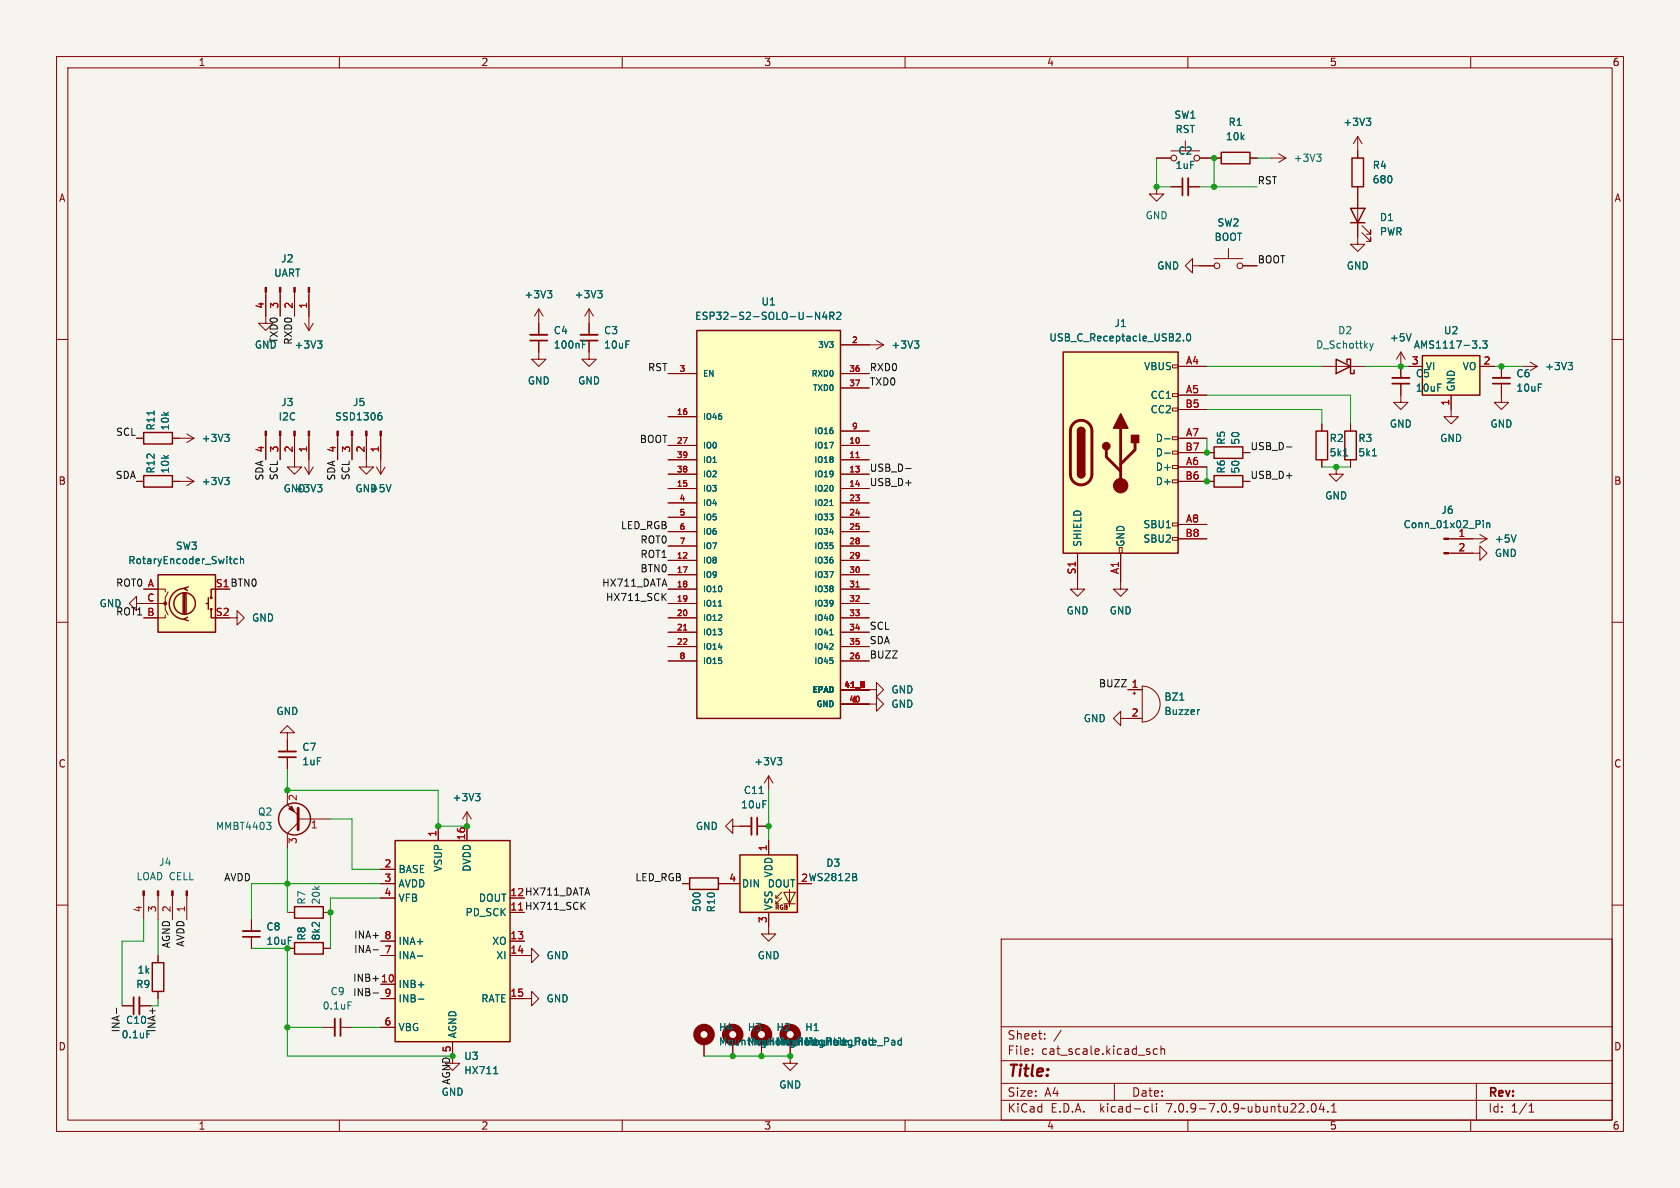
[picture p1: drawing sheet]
<svg xmlns="http://www.w3.org/2000/svg" width="297mm" height="210mm" viewBox="0 0 297 210" stroke-linecap="round" stroke-linejoin="round" font-family="sans-serif">
<path d="M0 0h297v210h-297z" fill="#f5f4ef" stroke="#f5f4ef" stroke-width=".18"/>
<g fill="none" stroke="#840000" stroke-width=".18">
<path d="M10 10h277v190h-277zM12 12h273v186h-273zM60 10v2M110 10v2M160 10v2M210 10v2M260 10v2M204.5 33v1.3h1.2l-1.2 1.3-1.3-1.3h1.3M204.5 27.9h2.5M207 33h2M207 26.7h5.1M209.5 24.9v1.8"/>
<path d="M210.1 33h2M212.1 27.9h3.8M221 27.9h1.2M224.8 27.9h2.5M226.1 27.2l1.2 .7M227.3 27.9l-1.2 .8M240 33v10.2h1.3l-1.3 1.3-1.2-1.3h1.2M240 24.1v3.8M240 24.1l-.7 1.3M240 24.1l.8 1.3M240.8 39.9l1.5 1.5v-.8v.8h-.7M10 60h2"/>
<path d="M47 51.7v5.5h1.3l-1.3 1.2-1.3-1.2h1.3M49.5 51.7v4.2M52.1 51.7v4.2M53.8 57.2l.8 1.2M54.6 51.7v6.7M55.4 57.2l-.8 1.2M95.2 54.6l-.7 1.3M95.2 54.6v4.6M95.2 54.6l.8 1.3M104.1 54.6v4.6M104.1 54.6l-.7 1.3M104.1 54.6l.8 1.3"/>
<path d="M210.8 47v-1.3l-1.3 1.3 1.3 1.3v-1.3h3.8M214.6 45.7h5.1M217.2 43.9v1.8M219.7 47h2.5M240.8 41.1l1.5 1.6v-.8v.8h-.7M285 60h2M24.1 77.5h1.3M30.5 77.5h3.8M33 76.7l1.3 .8M34.3 77.5l-1.3 .7M47 77.1v4.2M49.5 77.1v4.2"/>
<path d="M52.1 77.1v5.5h1.2l-1.2 1.2-1.3-1.2h1.3M54.6 77.1v6.7M59.7 77.1v4.2M62.2 77.1v4.2M64.8 77.1v5.5h1.2l-1.2 1.2-1.3-1.2h1.3M67.3 77.1v6.7M95.2 60.2v3.3h1.3l-1.3 1.3-1.2-1.3h1.2M104.1 60.2v3.3h1.3l-1.3 1.3-1.2-1.3h1.2M118.1 78.7h5.1M118.1 73.7h5.1M118.1 66h5.1M148.6 78.7h5.1"/>
<path d="M148.6 61h7.6M148.6 66h5.1M148.6 68.6h5.1M148.6 76.2h5.1M154.9 60.2l1.3 .8M156.2 61l-1.3 .7M207.3 79.8h1v.5h-1zM207.3 77.2h1v.5h-1zM207.3 72.1h1v.5h-1zM207.3 69.6h1v.5h-1zM207.3 64.5h1v.5h-1zM208.3 64.8h5.1"/>
<path d="M208.3 77.5h5.1M208.3 69.9h5.1M208.3 72.4h5.1M233.7 74.9v1.3M233.7 64.8h7.6M238.8 74.9v1.3M247.6 67.8v3.3h1.3l-1.3 1.3-1.2-1.3h1.2M247.6 62.2v4.6M247.6 62.2l-.7 1.3M247.6 62.2l.8 1.3M248.9 64.8h2.6M256.5 69.9v3.8h1.3l-1.3 1.2-1.2-1.2h1.2"/>
<path d="M261.6 64.8h2.6M265.4 67.8v3.3h1.3l-1.3 1.3-1.2-1.3h1.2M265.4 64.8v2M269.2 64.8h2.6M270.5 64l1.3 .8M271.8 64.8l-1.3 .7M24.1 85.1h1.3M30.5 85.1h3.8M33 84.3l1.3 .8M34.3 85.1l-1.3 .8M53.8 82.6l.8 1.2M55.4 82.6l-.8 1.2"/>
<path d="M66.5 82.6l.8 1.2M68.1 82.6l-.8 1.2M118.1 81.3h5.1M118.1 99.1h5.1M118.1 83.8h5.1M118.1 86.4h5.1M118.1 88.9h5.1M118.1 91.4h5.1M118.1 94h5.1M118.1 96.5h5.1M148.6 81.3h5.1M148.6 99.1h5.1"/>
<path d="M148.6 83.8h5.1M148.6 86.4h5.1M148.6 88.9h5.1M148.6 91.4h5.1M148.6 94h5.1M148.6 96.5h5.1M190.5 97.8v6.3h1.3l-1.3 1.3-1.3-1.3h1.3M197.9 96.8h.5v1h-.5zM198.1 97.8v6.3h1.3l-1.3 1.3-1.3-1.3h1.3M207.3 95h1v.5h-1zM207.3 92.5h1v.5h-1zM207.3 84.8h1v.5h-1z"/>
<path d="M207.3 82.3h1v.5h-1zM208.3 95.3h5.1M208.3 80h6.3M208.3 85.1h6.3M208.3 82.6h5.1M208.3 92.7h5.1M219.7 80h1.3M219.7 85.1h1.3M233.7 81.3v1.3M236.2 82.6v1.2h1.3l-1.3 1.3-1.3-1.3h1.3M238.8 81.3v1.3M256.1 97.8h5.5v-1.3l1.3 1.3-1.3 1.3v-1.3"/>
<path d="M256.1 95.3h6.8M261.6 94.5l1.3 .8M262.9 95.3l-1.3 .7M10 110h2M24.1 106.7v-1.3l-1.2 1.3 1.2 1.3v-1.3h5.1v1l.5 1M25.4 104.1h3.8v.5M29.2 108.7v.5h-3.8M29.7 104.6l-.5 1.1v1h-.5M40.6 109.2h1.3v-1.2l1.3 1.2-1.3 1.3v-1.3M118.1 104.1h5.1M118.1 109.2h5.1M118.1 106.7h5.1"/>
<path d="M118.1 101.6h5.1M118.1 111.8h5.1M118.1 114.3h5.1M118.1 116.8h5.1M148.6 104.1h5.1M148.6 109.2h5.1M148.6 106.7h5.1M148.6 101.6h5.1M148.6 111.8h5.1M148.6 114.3h5.1M148.6 116.8h5.1M285 110h2"/>
<path d="M50.8 129.5h1.3l-1.3-1.2-1.3 1.2h1.3v3.3M50.8 139.7v2.5l1.9 1.9M50.8 133.9v2M135.9 137.2v2.5M135.9 137.2l-.8 1.2M135.9 137.2l.8 1.2M148.6 121.9h6.3v-1.2l1.3 1.2-1.3 1.3v-1.3M148.6 124.5h6.3v-1.3l1.3 1.3-1.3 1.2v-1.2M198.1 127v-1.3l-1.3 1.3 1.3 1.3v-1.3h3.8M199.4 121.9h2.5M200.3 122.6h.5M200.5 122.3v.5"/>
<path d="M201.9 121.3a3.2 3.2 0 0 1 3.2 3.2 3.2 3.2 0 0 1-3.2 3.1zM10 160h2M25.4 158.3v4.3M27.9 158.3v4.3M30.5 158.3v4.3M33 158.3v4.3M52.7 145.4l-1.9 1.9v2.6M52.7 144.8h5.7M67.3 156.2h2.5M67.3 158.8h2.5M67.3 153.7h2.5M77.5 146.1v2.5"/>
<path d="M82.5 143.5l-.7 1.3M82.5 143.5v5.1M82.5 143.5l.8 1.3M120.6 156.2h1.3M127 156.2h3.8M129.5 146.1v-1.3l-1.2 1.3 1.2 1.2v-1.2h3.3M133.9 146.1h2M135.9 148.6v2.5M137.2 159.8h.5M137.2 158.8h.5M138.2 158.8l-1 1v-.5M138.2 157.7l-1 1.1v-.6"/>
<path d="M138.6 157.7h2l-1 2.1zM138.6 159.8h2M139.6 157.2v3.1M285 160h2M21.6 177.8h2M24.6 177.8h2.1M27.9 168.9v1.3M27.9 175.3v1.2M44.4 162.6v2M44.4 165.6v2M50.8 167.6h1.3M50.8 161.3h1.3"/>
<path d="M57.1 167.6h1.3M57.1 161.3h1.3M67.3 174h2.5M67.3 166.4h2.5M67.3 168.9h2.5M67.3 176.5h2.5M90.2 176.5h3.8v-1.2l1.2 1.2-1.2 1.3v-1.3M90.2 168.9h3.8v-1.3l1.2 1.3-1.2 1.3v-1.3M90.2 166.4h2.5M135.9 161.3v3.8h1.3l-1.3 1.3-1.3-1.3h1.3M177 166h108v32h-108zM57.1 181.6h2.1"/>
<path d="M60 198v2M60.2 181.6h2M67.3 181.6h2.5M80 184.2v3.8h1.3l-1.3 1.2-1.3-1.2h1.3M110 198v2M124.5 184.2v2.5M129.5 184.2v2.5M134.6 184.2v2.5M139.7 184.2v3.8h1.3l-1.3 1.2-1.3-1.2h1.3M160 198v2M177 194.5h108M177 191.5h108"/>
<path d="M177 187.5h108M177 181.5h108M182.5 186.3v.1M182.5 185.5v.1M184.7 183.6v.1M184.7 182.8v.1M187.6 182.1l-1.3 2M197 191.5v3M202.6 195.6l.4 .1M203 196.5l-.4 .1M203.7 195.1v1.3l.2 .2M204.5 195.1v.1"/>
<path d="M204.5 195.6v1M204.6 185.5l-.4-.1-.3 .3v.4l.1 .2h.6M205.2 185.5l.3-.1 .3 .1 .1 .9M205.2 184.9v1.5M210 198v2M232 195.2l.2-.1a.81 .81 0 0 1 .6 .6 .81 .81 0 0 1-.3 .8l-.2 .1a.81 .81 0 0 1-.6-.6 .81 .81 0 0 1 .3-.8zM233.6 195l-.4 1.1h1M234 195.6v1M234.7 196.5v.1M235.4 196.6h.8M235.4 195.5l.4-.4v1.5M260 198v2"/>
<path d="M261 191.5v6.5M270.3 196.6h.9M270.3 195.5l.4-.4v1.5"/>
<circle cx="207.5" cy="27.9" r=".51"/>
<circle cx="211.6" cy="27.9" r=".51"/>
<circle cx="215.1" cy="47" r=".51"/>
<circle cx="219.2" cy="47" r=".51"/>
</g>
<g fill="none" stroke="#840000" stroke-width=".25">
<path d="M215.9 26.9h5.1v2.1h-5.1zM238.8 36.8h2.5l-1.3 2.6zM238.8 39.4h2.5M239 27.9h2v5.1h-2zM123.2 58.4h25.4v68.6h-25.4zM25.4 76.5h5.1v2h-5.1zM188 62.2h20.3v35.6h-20.3zM190.5 76.2a.64 .64 0 0 1 .6-.6 .64 .64 0 0 1 .7 .6M214.6 79h5.1v2h-5.1zM232.7 76.2h2v5.1h-2zM236.2 63.5l2.6 1.3-2.6 1.2zM237.7 76.2h2.1v5.1h-2.1z"/>
<path d="M238.1 64.1v-.6h.7v2.5h.6v-.6M251.5 62.9h10.1v7h-10.1zM25.4 84.1h5.1v2h-5.1zM190.5 83.8a.64 .64 0 0 0 .6 .7 .64 .64 0 0 0 .7-.7M214.6 84.1h5.1v2h-5.1zM27.9 101.6h10.2v10.2h-10.2zM32.4 104.9v3.6M32.6 104a2.73 2.73 0 0 0-2.7 2.7 2.73 2.73 0 0 0 2.7 2.8M32.6 104.9v3.6M32.9 104.9v3.6M33.1 109.1l-.6 .4 .8 .2M33.3 103.8l-.8 .2 .6 .4"/>
<path d="M36.4 106.7h.4M36.8 105.7v2M37.3 107.7v1.5h.8M38.1 104.1h-.8v1.6M69.8 148.6h20.4v35.6h-20.4zM121.9 155.2h5.1v2h-5.1zM130.8 151.1h10.2v10.2h-10.2zM26.9 170.2h2.1v5.1h-2.1zM52.1 166.6h5v2.1h-5zM52.1 160.3h5v2h-5z"/>
<circle cx="32.6" cy="106.7" r="1.9"/>
<circle cx="37.3" cy="107.7" r=".13"/>
<circle cx="37.3" cy="105.7" r=".13"/>
<circle cx="52.1" cy="144.8" r="2.82"/>
</g>
<g fill="none" stroke="#006464" stroke-width=".18">
<path d="M232.8 27.2h.7l-.4 .5M233.3 27.7l.2 .3v.3l-.2 .2M241.5 20.9h.8l-.4 .5M242.1 21.4l.2 .2v.3l-.2 .3M96.8 51.4h.7l-.4 .5M97.3 51.9l.2 .2v.3l-.2 .2M105.7 51.4h.7l-.4 .5M106.2 51.9l.2 .2v.3l-.2 .2M144.9 55.2v1.3l-.7-1.3v1.3M145.7 55.1l-.3 .9h.8M146 55.6v.9M146.7 55.9l.6-.1 .1-.2v-.3l-.7-.1v1.3"/>
<path d="M147 55.9l.4 .6M147.9 55.3l.5-.1 .3 .4-.8 .9h.8M209.9 59.1l.2-.1a.68 .68 0 0 1 .4 .6 .68 .68 0 0 1-.4 .7l-.2-.2-.1-.3zM249.5 59l-.5 1.3M27.2 72.6v.8M39.7 76.8h.8l-.4 .5M40.3 77.3l.2 .2v.3l-.2 .2M56.1 60.3h.8l-.4 .5M56.7 60.8l.2 .2v.3l-.2 .2M67 73.5h.4l.1 .2v.4l-.5 .1M67.2 73h.2M103 60.3h.6"/>
<path d="M103 60.9h.4M161.6 60.3h.8l-.4 .5M162.2 60.8l.2 .2v.3l-.2 .2M205.9 77.6h1M209.2 60.1v.2M242.2 60.7l.3 .8M242.5 61.5l-.3 .5M242.8 60.7l-.3 .8M261.6 61.4v.1M262.1 60.3h.8l-.4 .5 .3 .1v.5l-.2 .1-.5-.1M277.2 64.1h.8l-.4 .5M277.8 64.6l.2 .2v.3l-.2 .2"/>
<path d="M39.7 84.4h.8l-.4 .5M40.3 84.9l.2 .2v.3l-.2 .3M42 98.9l-.4-.1-.2 .2 .1 .6h.5M42.5 98.9l.2-.1 .3 .1 .1 .7M42.5 98.4v1.2M56.1 85.7h.8l-.4 .5M56.7 86.2l.2 .2v.3l-.2 .2M69.1 85.7l-.4 1.2M146.7 89.4h.6M205.9 80.1h1M237.5 80.6h.8M242.6 80.6h.7"/>
<path d="M262.2 92v.1M262.2 92.4v.9M262.8 92.4v.9M262.8 92.6l.2-.2 .3 .1 .1 .8M268 94.6l-.4 1.2M127 107.1h.6M146.7 112.2h.6M137.4 133.9h.8l-.4 .5M137.9 134.4l.3 .3v.3l-.3 .2M208.6 123.8h.7M212.1 125.5h-.3M47.1 145.4h.8l-.4 .4"/>
<path d="M47.7 145.8l.2 .3v.3l-.2 .2M84.1 140.3h.7l-.4 .5M84.6 140.8l.2 .2v.3l-.2 .2M134.2 140.3h.7M151.3 155.1l.2 .2-.2 .3M151.3 154.5v.4M61.5 177.1h.6M73.8 169h1M74 174.1h.9M74 176.6h.9M87.3 189.8h.7M157.8 183.9h.3l.1 .8"/>
<path d="M158.2 184.7h-.4M158.2 184.2h-.4M159.3 183.9h-.3l-.3 .2 .2 .6h.4M159.3 183.5v1.2"/>
</g>
<g fill="#840000" stroke="#840000" stroke-width=".18">
<path d="M255.3 97.7h.8v.2h-.8z"/>
<path d="M255.3 95.1h.8v.3h-.8z"/>
<path d="M51.1 143l.5-.5 .5 1z"/>
<path d="M25.3 157.5h.2v.8h-.2z"/>
<path d="M27.8 157.5h.3v.8h-.3z"/>
<path d="M30.4 157.5h.2v.8h-.2z"/>
<path d="M32.9 157.5h.2v.8h-.2z"/>
<path d="M46.9 50.8h.2v.9h-.2z"/>
<path d="M49.4 50.8h.3v.9h-.3z"/>
<path d="M51.9 50.8h.3v.9h-.3z"/>
<path d="M54.5 50.8h.2v.9h-.2z"/>
<path d="M59.6 76.2h.2v.9h-.2z"/>
<path d="M62.1 76.2h.3v.9h-.3z"/>
<path d="M64.6 76.2h.3v.9h-.3z"/>
<path d="M67.2 76.2h.2v.9h-.2z"/>
<path d="M46.9 76.2h.2v.9h-.2z"/>
<path d="M49.4 76.2h.3v.9h-.3z"/>
<path d="M51.9 76.2h.3v.9h-.3z"/>
<path d="M54.5 76.2h.2v.9h-.2z"/>
<circle cx="29.2" cy="106.7" r=".25"/>
<circle cx="198.1" cy="85.9" r="1.27"/>
</g>
<path d="M210.1 31.5v3M93.7 59.2h3.1M102.6 59.2h3.1M246.1 66.8h3.1M263.9 66.8h3.1M49.3 132.8h3M132.8 144.5v3.1M24.6 176.3v3M42.9 164.6h3.1M59.2 180.1v3" fill="none" stroke="#840000" stroke-width=".33"/>
<path d="M209 31.5v3M93.7 60.2h3.1M102.6 60.2h3.1M246.1 67.8h3.1M263.9 67.8h3.1M49.3 133.9h3M133.9 144.5v3.1M23.6 176.3v3M42.9 165.6h3.1M60.2 180.1v3" fill="none" stroke="#840000" stroke-width=".3"/>
<g fill="#ffffc2" stroke="#ffffc2" stroke-width=".18">
<path d="M251.5 62.9h10.1v7h-10.1z"/>
<path d="M27.9 101.6h10.2v10.2h-10.2z"/>
<path d="M130.8 151.1h10.2v10.2h-10.2z"/>
<path d="M123.2 58.4h25.4v68.6h-25.4z"/>
<path d="M188 62.2h20.3v35.6h-20.3z"/>
<path d="M69.8 148.6h20.4v35.6h-20.4z"/>
</g>
<path d="M189.8 74.9a1.9 1.9 0 0 1 2.1-.5 1.9 1.9 0 0 1 1.1 1.8v7.6a1.91 1.91 0 0 1-1.9 1.9 1.91 1.91 0 0 1-1.9-1.9v-7.8l.2-.6zM195.6 79.5v1.3l2.5 2.5M198.1 75.7v10.2M200.7 78.2v1.3l-2.6 2.5M52.7 142.9v3.8" fill="none" stroke="#840000" stroke-width=".51"/>
<g fill="none" stroke="#840000" stroke-width="1.3">
<circle cx="124.5" cy="182.9" r="1.27"/>
<circle cx="129.5" cy="182.9" r="1.27"/>
<circle cx="134.6" cy="182.9" r="1.27"/>
<circle cx="139.7" cy="182.9" r="1.27"/>
</g>
<path d="M151.3 80.9h.6M120.8 111.4h.6M151.3 103.8h.6M152.1 121.5h.7M152.1 120.5h.7l-.4 1M152.2 121.2h.6M152.7 120.6v.8M152.7 121v.3M152.8 120.8l-.1 .2M152.8 120.5l-.4 .4M152.8 120.8l-.1 .1M152.8 121v.1" fill="none" stroke="#a90000" stroke-width=".18"/>
<g fill="#840000" stroke="#840000" stroke-width=".25">
<path d="M190.5 83.8h1.3a.64 .64 0 0 1-.7 .7 .64 .64 0 0 1-.6-.7z"/>
<path d="M190.5 76.2h1.3v7.6h-1.3z"/>
<path d="M190.7 75.8a.64 .64 0 0 1 .7-.2 .64 .64 0 0 1 .4 .6h-1.3z"/>
<path d="M198.1 73.2l1.3 2.5h-2.6z"/>
<path d="M200 77h1.3v1.2h-1.3z"/>
<circle cx="195.6" cy="78.9" r=".63"/>
</g>
<path d="M227.4 79h1M160.1 82.8h1M117.2 105.4l.6 .8M117.8 104.9l-.8 .7M103.5 159.5l-.8 .7M20.6 178.2v1M65.9 167.9h1M65.9 175.5h1M102.9 160.1l.6 .7" fill="none" stroke="#0f0f0f" stroke-width=".18"/>
<g fill="none" stroke="#009600" stroke-width=".18">
<path d="M204.5 27.9v5.1h2.5M212.1 33h10.1M214.6 27.9v5.1M222.2 27.9h2.6M213.4 69.9h25.4v5M213.4 77.5v2.5M213.4 64.8h20.3M213.4 72.4h20.3v2.5M241.3 64.8h7.6M264.2 64.8h5M213.4 82.6v2.5M233.7 82.6h5.1"/>
<path d="M50.8 135.9v3.8h26.7v6.4h5M135.9 139.7v8.9M50.8 149.9v11.4M58.4 144.8h3.8v8.9h5.1M67.3 156.2h-22.9v6.4M67.3 158.8h-8.9v8.8M25.4 162.6v3.8h-3.8v11.4M27.9 176.5v1.3h-1.2M27.9 162.6v6.3M44.4 167.6h6.4v19.1h29.2M50.8 181.6h6.3M62.2 181.6h5.1"/>
<path d="M124.5 186.7h15.2"/>
</g>
<g fill="#009600" stroke="#009600" stroke-width=".18">
<circle cx="139.7" cy="186.7" r=".46"/>
<circle cx="214.6" cy="33" r=".46"/>
<circle cx="204.5" cy="33" r=".46"/>
<circle cx="213.4" cy="80" r=".46"/>
<circle cx="236.2" cy="82.6" r=".46"/>
<circle cx="213.4" cy="85.1" r=".46"/>
<circle cx="58.4" cy="161.3" r=".46"/>
<circle cx="50.8" cy="156.2" r=".46"/>
<circle cx="50.8" cy="181.6" r=".46"/>
<circle cx="50.8" cy="167.6" r=".46"/>
<circle cx="50.8" cy="139.7" r=".46"/>
<circle cx="247.6" cy="64.8" r=".46"/>
<circle cx="265.4" cy="64.8" r=".46"/>
<circle cx="214.6" cy="27.9" r=".46"/>
<circle cx="77.5" cy="146.1" r=".46"/>
<circle cx="82.5" cy="146.1" r=".46"/>
<circle cx="135.9" cy="146.1" r=".46"/>
<circle cx="129.5" cy="186.7" r=".46"/>
<circle cx="134.6" cy="186.7" r=".46"/>
<circle cx="80" cy="186.7" r=".46"/>
</g>
<text font-size="2.8" fill="#840000" x="178" y="190.9">Title:</text>
<g font-size="2.1" fill="#840000">
<text x="178" y="184">Sheet:</text>
<text x="178" y="186.7">File:</text>
<text x="184.1" y="186.7">cat_scale.kicad_sch</text>
<text x="178" y="196.9">KiCad</text>
<text x="178" y="194.1">Size:</text>
<text x="184.7" y="194.1">A4</text>
<text x="185.7" y="196.9">E.D.A.</text>
<text x="194.6" y="196.9">kicad-cli</text>
<text x="200" y="194.1">Date:</text>
<text x="206.5" y="196.9">7.0.9-7.0.9~ubuntu22.04.1</text>
<text x="263" y="194.3">Rev:</text>
<text x="263" y="196.9">Id:</text>
<text x="267.1" y="196.9">1/1</text>
</g>
<g font-size="1.8" fill="#840000">
<text x="35" y="11.9">1</text>
<text x="85" y="11.9">2</text>
<text x="135" y="11.9">3</text>
<text x="185" y="11.9">4</text>
<text x="235" y="11.9">5</text>
<text x="285" y="11.9">6</text>
<text x="10.3" y="35.9">A</text>
<text x="285.3" y="35.9">A</text>
<text x="10.3" y="85.9">B</text>
<text x="285.3" y="85.9">B</text>
<text x="38.1" y="103.9">S1 BTN0</text>
<text x="10.3" y="135.9">C</text>
<text x="285.3" y="135.9">C</text>
<text x="90.1" y="158.5">12 HX711_DATA</text>
<text x="10.3" y="185.9">D</text>
<text x="285.3" y="185.9">D</text>
<text x="35" y="199.9">1</text>
<text x="85" y="199.9">2</text>
<text x="135" y="199.9">3</text>
<text x="185" y="199.9">4</text>
<text x="235" y="199.9">5</text>
<text x="285" y="199.9">6</text>
</g>
<g font-size="1.8" fill="#006464">
<text x="207.5" y="21.2">SW1</text>
<text x="207.7" y="23.7">RST</text>
<text x="217.1" y="22.5">R1</text>
<text x="237.4" y="22.5">+3V3</text>
<text x="208.2" y="27.5">C2</text>
<text x="216.6" y="25">10k</text>
<text x="228.6" y="28.8">+3V3</text>
<text x="207.7" y="30.1">1uF</text>
<text x="242.6" y="30.1">R4</text>
<text x="242.6" y="32.6">680</text>
<text x="202.4" y="39">GND</text>
<text x="215.1" y="40.2">SW2</text>
<text x="243.8" y="39.3">D1</text>
<text x="243.8" y="41.8">PWR</text>
<text x="49.6" y="46.6">J2</text>
<text x="204.5" y="47.9">GND</text>
<text x="214.6" y="42.8">BOOT</text>
<text x="238" y="47.9">GND</text>
<text x="48.4" y="49.1">UART</text>
<text x="92.6" y="52.9">+3V3</text>
<text x="101.5" y="52.9">+3V3</text>
<text x="97.8" y="59.3">C4</text>
<text x="106.7" y="59.3">C3</text>
<text x="122.8" y="56.7">ESP32-S2-SOLO-U-N4R2</text>
<text x="134.5" y="54.2">U1</text>
<text x="196.9" y="58">J1</text>
<text x="236.5" y="59.3">D2</text>
<text x="255.2" y="59.3">U2</text>
<text x="45" y="61.8">GND</text>
<text x="52" y="61.8">+3V3</text>
<text x="97.8" y="61.8">100nF</text>
<text x="106.7" y="61.8">10uF</text>
<text x="157.5" y="61.8">+3V3</text>
<text x="185.4" y="60.6">USB_C_Receptacle_USB2.0</text>
<text x="202.2" y="65.6">VBUS</text>
<text x="232.6" y="61.8">D_Schottky</text>
<text x="245.6" y="60.6">+5V</text>
<text x="249.8" y="61.8">AMS1117-3.3</text>
<text x="252" y="65.6">VI</text>
<text x="258.5" y="65.6">VO</text>
<text x="273.1" y="65.6">+3V3</text>
<text x="49.6" y="72">J3</text>
<text x="62.3" y="72">J5</text>
<text x="93.2" y="68.2">GND</text>
<text x="102.1" y="68.2">GND</text>
<text x="203.3" y="70.7">CC1</text>
<text x="250.2" y="66.9">C5</text>
<text x="250.2" y="69.4">10uF</text>
<text x="257.4" y="69.3" transform="rotate(-90 257.4 69.3)">GND</text>
<text x="268" y="66.9">C6</text>
<text x="268" y="69.4">10uF</text>
<text x="27.5" y="76.2" transform="rotate(-90 27.5 76.2)">R11</text>
<text x="30.1" y="76.2" transform="rotate(-90 30.1 76.2)">10k</text>
<text x="49.2" y="74.5">I2C</text>
<text x="59.1" y="74.5">SSD1306</text>
<text x="203.3" y="73.3">CC2</text>
<text x="245.6" y="75.8">GND</text>
<text x="263.4" y="75.8">GND</text>
<text x="27.5" y="83.8" transform="rotate(-90 27.5 83.8)">R12</text>
<text x="30.1" y="83.8" transform="rotate(-90 30.1 83.8)">10k</text>
<text x="35.6" y="78.3">+3V3</text>
<text x="204.2" y="83.4">D+</text>
<text x="204.2" y="78.3">D-</text>
<text x="204.2" y="80.9">D-</text>
<text x="216.8" y="83.8" transform="rotate(-90 216.8 83.8)">R6</text>
<text x="216.8" y="78.7" transform="rotate(-90 216.8 78.7)">R5</text>
<text x="219.3" y="83.8" transform="rotate(-90 219.3 83.8)">50</text>
<text x="219.3" y="78.7" transform="rotate(-90 219.3 78.7)">50</text>
<text x="235" y="78.3">R2</text>
<text x="235" y="80.9">5k1</text>
<text x="240" y="78.3">R3</text>
<text x="240" y="80.9">5k1</text>
<text x="254.5" y="78.3">GND</text>
<text x="35.6" y="86">+3V3</text>
<text x="50" y="87.2">GND</text>
<text x="52" y="87.2">+3V3</text>
<text x="62.7" y="87.2">GND</text>
<text x="65.3" y="87.2">+5V</text>
<text x="204.2" y="86">D+</text>
<text x="234.2" y="88.5">GND</text>
<text x="202" y="93.6">SBU1</text>
<text x="248" y="93.6">Conn_01x02_Pin</text>
<text x="254.7" y="91">J6</text>
<text x="22.6" y="99.9">RotaryEncoder_Switch</text>
<text x="31" y="97.4">SW3</text>
<text x="191.4" y="96.8" transform="rotate(-90 191.4 96.8)">SHIELD</text>
<text x="199" y="96.8" transform="rotate(-90 199 96.8)">GND</text>
<text x="202" y="96.1">SBU2</text>
<text x="264.2" y="98.7">GND</text>
<text x="264.2" y="96.1">+5V</text>
<text x="17.5" y="107.5">GND</text>
<text x="44.5" y="110.1">GND</text>
<text x="188.5" y="108.8">GND</text>
<text x="196.1" y="108.8">GND</text>
<text x="157.5" y="122.8">GND</text>
<text x="157.5" y="125.3">GND</text>
<text x="205.7" y="124.1">BZ1</text>
<text x="48.8" y="126.6">GND</text>
<text x="191.5" y="127.9">GND</text>
<text x="205.7" y="126.6">Buzzer</text>
<text x="53.3" y="132.9">C7</text>
<text x="53.3" y="135.5">1uF</text>
<text x="133.2" y="135.5">+3V3</text>
<text x="79.9" y="141.8">+3V3</text>
<text x="130.9" y="143.1">10uF</text>
<text x="131.4" y="140.6">C11</text>
<text x="38.1" y="146.9">MMBT4403</text>
<text x="45.5" y="144.4">Q2</text>
<text x="122.9" y="146.9">GND</text>
<text x="24" y="155.8">LOAD CELL</text>
<text x="28" y="153.3">J4</text>
<text x="70.4" y="154.5">BASE</text>
<text x="78.3" y="154.2" transform="rotate(-90 78.3 154.2)">VSUP</text>
<text x="83.4" y="154.2" transform="rotate(-90 83.4 154.2)">DVDD</text>
<text x="136.8" y="155.2" transform="rotate(-90 136.8 155.2)">VDD</text>
<text x="146" y="153.4">D3</text>
<text x="54.2" y="160" transform="rotate(-90 54.2 160)">R7</text>
<text x="56.7" y="160" transform="rotate(-90 56.7 160)">20k</text>
<text x="70.4" y="157.1">AVDD</text>
<text x="70.4" y="159.6">VFB</text>
<text x="84.6" y="159.6">DOUT</text>
<text x="124.1" y="161.3" transform="rotate(-90 124.1 161.3)">500</text>
<text x="126.6" y="161.4" transform="rotate(-90 126.6 161.4)">R10</text>
<text x="131.1" y="157.1">DIN</text>
<text x="135.6" y="157.1">DOUT</text>
<text x="136.8" y="161" transform="rotate(-90 136.8 161)">VSS</text>
<text x="47" y="164.7">C8</text>
<text x="47" y="167.2">10uF</text>
<text x="54.2" y="166.4" transform="rotate(-90 54.2 166.4)">R8</text>
<text x="56.7" y="166.4" transform="rotate(-90 56.7 166.4)">8k2</text>
<text x="70.4" y="167.2">INA+</text>
<text x="82.2" y="162.2">PD_SCK</text>
<text x="86.9" y="167.2">XO</text>
<text x="24.2" y="172.3">1k</text>
<text x="70.4" y="169.8">INA-</text>
<text x="87.6" y="169.8">XI</text>
<text x="96.5" y="169.8">GND</text>
<text x="133.9" y="169.8">GND</text>
<text x="24" y="174.9">R9</text>
<text x="57" y="178.7">0.1uF</text>
<text x="58.3" y="176.1">C9</text>
<text x="70.4" y="174.9">INB+</text>
<text x="70.4" y="177.4">INB-</text>
<text x="85" y="177.4">RATE</text>
<text x="96.5" y="177.4">GND</text>
<text x="21.2" y="182.6" transform="rotate(-90 21.2 182.6)">INA-</text>
<text x="21.4" y="183.7">0.1uF</text>
<text x="22.2" y="181.2">C10</text>
<text x="27.6" y="182.6" transform="rotate(-90 27.6 182.6)">INA+</text>
<text x="70.4" y="182.5">VBG</text>
<text x="80.9" y="183.6" transform="rotate(-90 80.9 183.6)">AGND</text>
<text x="127" y="182.5">H4</text>
<text x="127" y="185">MountingHole_PadMountingHole_Pad</text>
<text x="132.1" y="182.5">H3</text>
<text x="132.1" y="185">MountingHole_Pad</text>
<text x="137.2" y="182.5">H2</text>
<text x="142.2" y="182.5">H1</text>
<text x="82" y="187.6">U3</text>
<text x="82" y="190.1">HX711</text>
<text x="78" y="193.9">GND</text>
<text x="137.7" y="192.6">GND</text>
</g>
<g font-size="1.8" fill="#0f0f0f">
<text x="222.2" y="32.7">RST</text>
<text x="222.2" y="46.6">BOOT</text>
<text x="49.2" y="60.7" transform="rotate(-90 49.2 60.7)">TXD0</text>
<text x="51.7" y="61" transform="rotate(-90 51.7 61)">RXD0</text>
<text x="114.5" y="65.7">RST</text>
<text x="153.7" y="65.7">RXD0</text>
<text x="153.7" y="68.2">TXD0</text>
<text x="20.4" y="77.1">SCL</text>
<text x="113" y="78.4">BOOT</text>
<text x="153.7" y="83.5">USB_D-</text>
<text x="221" y="79.7">USB_D-</text>
<text x="20.4" y="84.7">SDA</text>
<text x="46.6" y="85.1" transform="rotate(-90 46.6 85.1)">SDA</text>
<text x="49.2" y="85" transform="rotate(-90 49.2 85)">SCL</text>
<text x="59.3" y="85.1" transform="rotate(-90 59.3 85.1)">SDA</text>
<text x="61.9" y="85" transform="rotate(-90 61.9 85)">SCL</text>
<text x="153.7" y="86">USB_D+</text>
<text x="221" y="84.7">USB_D+</text>
<text x="109.7" y="93.6">LED_RGB</text>
<text x="113.1" y="101.3">BTN0</text>
<text x="113.1" y="98.7">ROT1</text>
<text x="113.1" y="96.2">ROT0</text>
<text x="20.4" y="103.8">ROT0 A</text>
<text x="106.4" y="103.8">HX711_DATA</text>
<text x="107" y="106.3">HX711_SCK</text>
<text x="20.4" y="108.9">ROT1 B</text>
<text x="153.7" y="111.4">SCL</text>
<text x="153.7" y="114">SDA</text>
<text x="153.7" y="116.5">BUZZ</text>
<text x="194.2" y="121.6">BUZZ 1</text>
<text x="39.5" y="155.9">AVDD</text>
<text x="112.2" y="155.9">LED_RGB</text>
<text x="30.1" y="167.7" transform="rotate(-90 30.1 167.7)">AGND</text>
<text x="32.7" y="167.5" transform="rotate(-90 32.7 167.5)">AVDD 1</text>
<text x="62.5" y="166">INA+</text>
<text x="62.3" y="173.6">INB+ 10</text>
<text x="62.5" y="168.6">INA-</text>
<text x="62.3" y="176.2">INB-</text>
<text x="79.7" y="191.9" transform="rotate(-90 79.7 191.9)">AGND</text>
</g>
<g font-size="1.8" fill="#a90000">
<text x="46.7" y="54.7" transform="rotate(-90 46.7 54.7)">4</text>
<text x="49.3" y="54.7" transform="rotate(-90 49.3 54.7)">3</text>
<text x="51.8" y="54.7" transform="rotate(-90 51.8 54.7)">2</text>
<text x="54.4" y="54.7" transform="rotate(-90 54.4 54.7)">1</text>
<text x="209.6" y="64.5">A4</text>
<text x="249.5" y="64.5">3</text>
<text x="262.2" y="64.5">2</text>
<text x="209.6" y="69.6">A5</text>
<text x="256.3" y="71.8" transform="rotate(-90 256.3 71.8)">1</text>
<text x="209.5" y="72.1">B5</text>
<text x="209.6" y="77.2">A7</text>
<text x="46.7" y="80.1" transform="rotate(-90 46.7 80.1)">4</text>
<text x="49.3" y="80.1" transform="rotate(-90 49.3 80.1)">3</text>
<text x="51.8" y="80.1" transform="rotate(-90 51.8 80.1)">2</text>
<text x="54.4" y="80.1" transform="rotate(-90 54.4 80.1)">1</text>
<text x="59.4" y="80.1" transform="rotate(-90 59.4 80.1)">4</text>
<text x="62" y="80.1" transform="rotate(-90 62 80.1)">3</text>
<text x="64.5" y="80.1" transform="rotate(-90 64.5 80.1)">2</text>
<text x="67.1" y="80.1" transform="rotate(-90 67.1 80.1)">1</text>
<text x="209.5" y="79.8">B7</text>
<text x="209.6" y="82.3">A6</text>
<text x="209.5" y="84.8">B6</text>
<text x="209.5" y="95">B8</text>
<text x="209.6" y="92.5">A8</text>
<text x="257.7" y="95">1</text>
<text x="190.2" y="101.6" transform="rotate(-90 190.2 101.6)">S1</text>
<text x="197.9" y="101.6" transform="rotate(-90 197.9 101.6)">A1</text>
<text x="257.7" y="97.5">2</text>
<text x="25.9" y="106.4">C</text>
<text x="26" y="103.9">A</text>
<text x="38.1" y="103.9">S1</text>
<text x="25.9" y="109">B</text>
<text x="38.1" y="109">S2</text>
<text x="200" y="121.7">1</text>
<text x="200" y="126.7">2</text>
<text x="52.8" y="141.7" transform="rotate(-90 52.8 141.7)">2</text>
<text x="52.8" y="149.3" transform="rotate(-90 52.8 149.3)">3</text>
<text x="54.9" y="146.8">1</text>
<text x="77.2" y="148" transform="rotate(-90 77.2 148)">1</text>
<text x="82.3" y="148.6" transform="rotate(-90 82.3 148.6)">16</text>
<text x="67.9" y="153.4">2</text>
<text x="67.9" y="156">3</text>
<text x="128.8" y="156">4</text>
<text x="135.6" y="150.6" transform="rotate(-90 135.6 150.6)">1</text>
<text x="141.5" y="156">2 WS2812B</text>
<text x="25.1" y="161.4" transform="rotate(-90 25.1 161.4)">4</text>
<text x="27.7" y="161.4" transform="rotate(-90 27.7 161.4)">3</text>
<text x="30.2" y="161.4" transform="rotate(-90 30.2 161.4)">2</text>
<text x="67.9" y="158.5">4</text>
<text x="90.1" y="161">11 HX711_SCK</text>
<text x="90.1" y="161">11</text>
<text x="90.1" y="158.5">12</text>
<text x="67.9" y="166.1">8</text>
<text x="90.1" y="166.1">13</text>
<text x="135.6" y="163.3" transform="rotate(-90 135.6 163.3)">3</text>
<text x="67.3" y="173.7">10</text>
<text x="67.9" y="168.7">7</text>
<text x="90.1" y="168.7">14</text>
<text x="67.9" y="176.3">9</text>
<text x="90.1" y="176.3">15</text>
<text x="67.9" y="181.4">6</text>
<text x="79.8" y="186.1" transform="rotate(-90 79.8 186.1)">5</text>
</g>
<g font-size="1.4" fill="#a90000">
<text x="120" y="65.8">3</text>
<text x="150" y="65.8">36</text>
<text x="150.5" y="60.7">2</text>
<text x="150" y="68.3">37</text>
<text x="119.6" y="73.4">16</text>
<text x="150.5" y="75.9">9</text>
<text x="119.6" y="78.5">27</text>
<text x="119.6" y="83.6">38</text>
<text x="119.6" y="81">39</text>
<text x="150" y="78.5">10</text>
<text x="150" y="81">11</text>
<text x="150" y="83.6">13</text>
<text x="119.6" y="86.1">15</text>
<text x="120" y="88.6">4</text>
<text x="150" y="86.1">14</text>
<text x="150" y="88.6">23</text>
<text x="120" y="91.2">5</text>
<text x="120" y="93.7">6</text>
<text x="150" y="91.2">24</text>
<text x="150" y="93.7">25</text>
<text x="119.6" y="98.8">12</text>
<text x="119.6" y="101.3">17</text>
<text x="120" y="96.3">7</text>
<text x="150" y="96.3">28</text>
<text x="150" y="98.8">29</text>
<text x="150" y="101.3">30</text>
<text x="119.6" y="103.9">18</text>
<text x="119.6" y="106.4">19</text>
<text x="150" y="103.9">31</text>
<text x="150" y="106.4">32</text>
<text x="119.6" y="109">20</text>
<text x="119.6" y="111.5">21</text>
<text x="150" y="109">33</text>
<text x="150" y="111.5">34</text>
<text x="119.6" y="114">22</text>
<text x="120" y="116.6">8</text>
<text x="150" y="116.6">26</text>
<text x="150" y="114">35</text>
<text x="149.2" y="121.7">41_1</text>
<text x="150" y="124.2">40</text>
<text x="150.5" y="124.2">1</text>
<text x="151.5" y="121.7">7</text>
</g>
<g font-size="1.4" fill="#006464">
<text x="144.5" y="61.7">3V3</text>
<text x="124.2" y="66.8">EN</text>
<text x="143.4" y="66.8">RXD0</text>
<text x="143.6" y="69.3">TXD0</text>
<text x="124.2" y="74.4">IO46</text>
<text x="143.8" y="76.9">IO16</text>
<text x="124.2" y="79.5">IO0</text>
<text x="124.2" y="82">IO1</text>
<text x="143.8" y="79.5">IO17</text>
<text x="143.8" y="82">IO18</text>
<text x="124.2" y="87.1">IO3</text>
<text x="124.2" y="84.6">IO2</text>
<text x="124.2" y="89.6">IO4</text>
<text x="143.8" y="84.6">IO19</text>
<text x="143.8" y="87.1">IO20</text>
<text x="143.8" y="89.6">IO21</text>
<text x="124.2" y="92.2">IO5</text>
<text x="124.2" y="94.7">IO6</text>
<text x="143.8" y="92.2">IO33</text>
<text x="143.8" y="94.7">IO34</text>
<text x="124.2" y="99.8">IO8</text>
<text x="124.2" y="97.3">IO7</text>
<text x="143.8" y="97.3">IO35</text>
<text x="143.8" y="99.8">IO36</text>
<text x="124.2" y="102.3">IO9</text>
<text x="124.2" y="104.9">IO10</text>
<text x="124.2" y="107.4">IO11</text>
<text x="143.8" y="102.3">IO37</text>
<text x="143.8" y="104.9">IO38</text>
<text x="143.8" y="107.4">IO39</text>
<text x="124.2" y="110">IO12</text>
<text x="124.2" y="112.5">IO13</text>
<text x="143.8" y="110">IO40</text>
<text x="143.8" y="112.5">IO41</text>
<text x="124.2" y="115">IO14</text>
<text x="124.2" y="117.6">IO15</text>
<text x="143.8" y="117.6">IO45</text>
<text x="143.8" y="115">IO42</text>
<text x="143.5" y="122.7">EPAD</text>
<text x="144.2" y="125.2">GND</text>
</g>
<text font-size="1.1" fill="#840000" x="137" y="160.9">RGB</text>
</svg>
